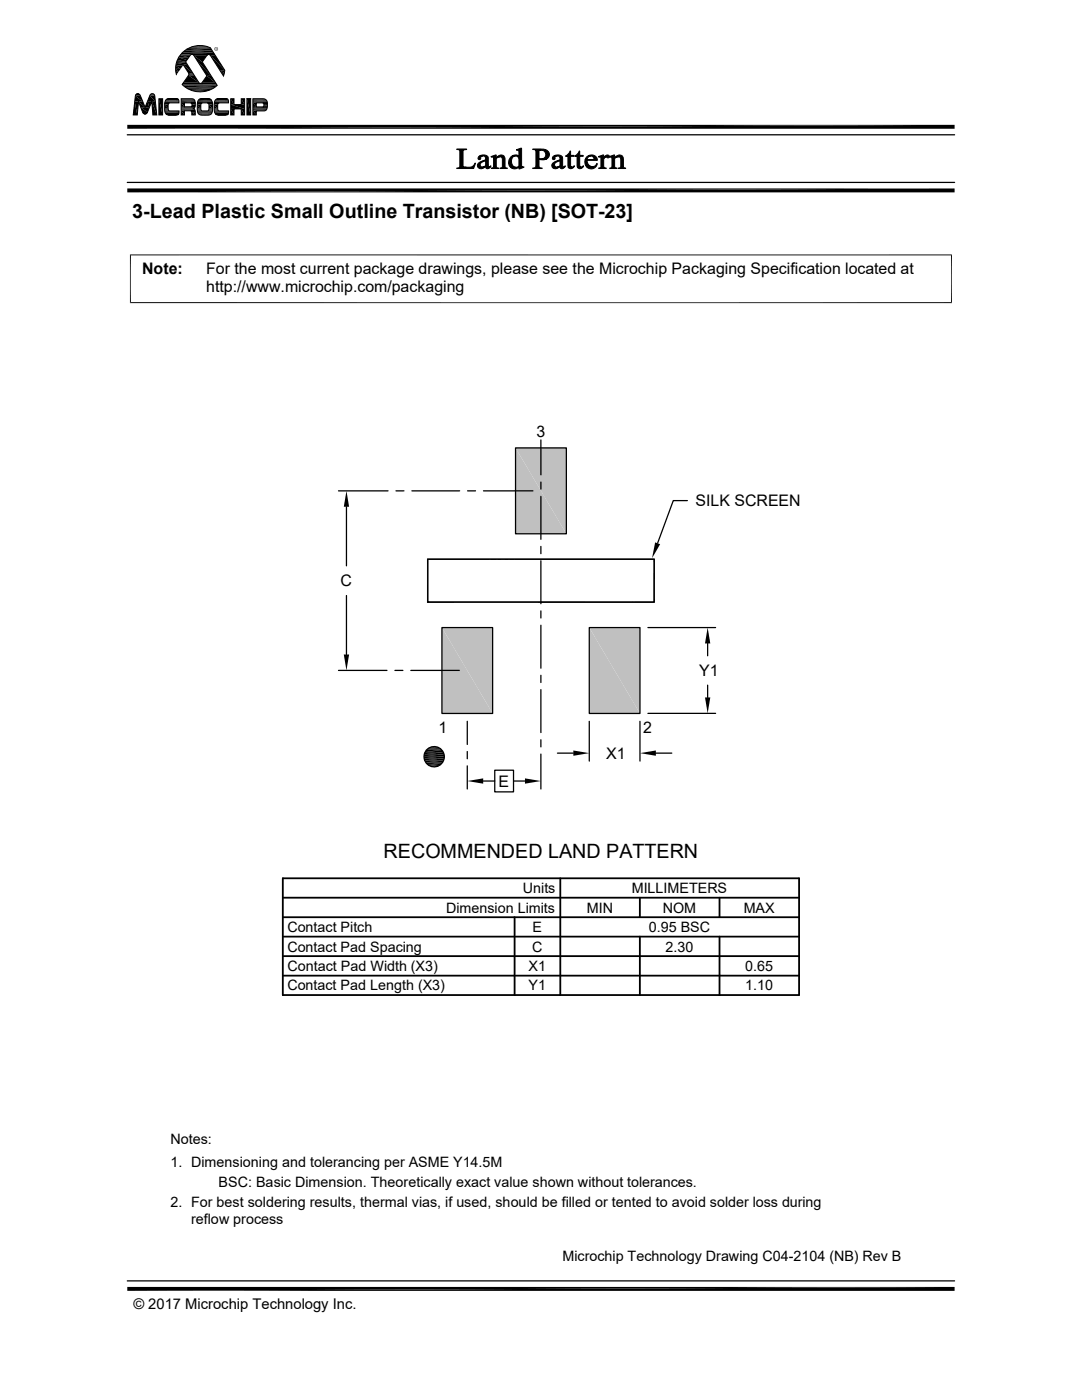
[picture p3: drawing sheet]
<svg xmlns="http://www.w3.org/2000/svg" width="216mm" height="279mm" viewBox="0 0 216 279" stroke-linecap="round" stroke-linejoin="round" font-family="sans-serif">
<g fill="#c0c0c0">
<path d="M102.9 89.4l10.1 17.1h-10.1z"/>
<path d="M102.9 89.4h10.1v17.1z"/>
<path d="M117.6 125.2l10.1 17.2h-10.1z"/>
<path d="M117.6 125.2h10.1v17.2z"/>
<path d="M88.2 125.2l10.1 17.2h-10.1z"/>
<path d="M88.2 125.2h10.1v17.2z"/>
</g>
<g fill="none" stroke="#000" stroke-width=".25">
<path d="M25.4 36.4h165.1M25.4 26.9h165.1M67.5 98h9.9M79 98h1.6M82.2 98h9.5M93.3 98h1.6M96.5 98h9.8M102.9 89.4h10.1v17.1h-10.1zM107.9 87.8v7M107.9 96.2v1.4M107.9 99.1v8.5M137.2 99.9h-2.9l-3.1 8.5"/>
<path d="M69.1 101.1v11.8M69.1 118.9v11.7M85.3 111.6h45.2v8.6h-45.2zM107.9 109.1v1.4M107.9 111.9v8.6M67.5 133.8h9.7M78.8 133.8h1.6M82 133.8h9.7M85.3 120.2h.1M88.2 125.2h10.1v17.2h-10.1zM107.9 121.9v1.4M107.9 124.8v8.6"/>
<path d="M107.9 134.8v1.4M107.9 137.6v8.6M117.6 125.2h10.1v17.2h-10.1zM129.3 125.2h13.5M141.2 128.4v2.5M141.2 136.7v2.5M85.2 149.5h2.9M93.2 144v4.6M93.2 150v1.4M93.2 152.8v4.7M96.4 155.9h2.3M98.7 153.7h3.8v4.3h-3.8z"/>
<path d="M102.5 155.9h2.3M107.9 147.6v1.5M107.9 150.5v7M111.2 150.3h3.2M117.6 144v7.9M127.7 144v7.9M129.3 142.4h13.5M130.9 150.3h3.1M25.4 255.6h165.1"/>
<circle cx="86.6" cy="151" r="2.03"/>
</g>
<g fill="#000" stroke="#000" stroke-width=".2">
<path d="M98 31.2l.3 .1zM103.1 29.9h.2zM119.4 31.2l.3 .1zM121.6 31.2l.3 .1z"/>
<path d="M91.1 29.7h2l-.5 .2-.2 .5v2.8l.2 .2h.4h-1.3l.1-3.1a.43 .43 0 0 0-.7-.5z" fill-rule="evenodd"/>
<path d="M91.1 33.5l3-.2 .8-.7-.4 1h-3.4z" fill-rule="evenodd"/>
<path d="M95.5 31.3l.3-.2h.6h-.2a.42 .42 0 0 0-.3 .6l-.2 .2a.32 .32 0 0 1-.3-.2 .32 .32 0 0 1 .1-.4z" fill-rule="evenodd"/>
<path d="M95.5 32.5l.8-.4h.6a1.12 1.12 0 0 0-1.1 .9l.4 .3 .6 .1a.78 .78 0 0 1-1 .3 .78 .78 0 0 1-.5-1z" fill-rule="evenodd"/>
<path d="M95.8 31.1l.2-.1a1.19 1.19 0 0 1 1.4 .5l.1 1.7 .3 .2a.49 .49 0 0 1-.4 .3 .49 .49 0 0 1-.5-.3v-.1l-.2-.1 .2-.1v-1l-.4-.1 .4-.2a.51 .51 0 0 0-.5-.7z" fill-rule="evenodd"/>
<path d="M96.3 33.4l.6-.1z" fill-rule="evenodd"/>
<path d="M97.6 33.3l.3-.2-.1 .3z" fill-rule="evenodd"/>
<path d="M98 31.2l1-.3v.6h-.5z" fill-rule="evenodd"/>
<path d="M98.5 31.5l1.3-.2-.8 .3v1.4a.39 .39 0 0 0 .1 .4 .39 .39 0 0 0 .4 .1v.1h-1.5l.5-.3z" fill-rule="evenodd"/>
<path d="M99.3 31.3a.84 .84 0 0 1 .9-.4 .84 .84 0 0 1 .6 .8v1.6l.4 .3h-1.4l.3-.1 .1-.3v-1.6l-.4-.3z" fill-rule="evenodd"/>
<path d="M101.8 31.4l.5-.3h.6a1.19 1.19 0 0 0-.8 1.2 1.19 1.19 0 0 0 .9 1.1h-1.1a1.4 1.4 0 0 1-.1-2z" fill-rule="evenodd"/>
<path d="M102.3 31.1l.7-.2 .5 .3z" fill-rule="evenodd"/>
<path d="M103.1 29.9l1-.3v3.4l.2 .3h-.8a1.18 1.18 0 0 1-1.6 .1h1.1l.5-.3v-1.4l-.3-.5h.3v-1.1z" fill-rule="evenodd"/>
<path d="M103.5 33.3l1.1 .1-1.1 .3z" fill-rule="evenodd"/>
<path d="M106.8 30h1.2h-.5v1.6l1.6 .1-1.6 .1 .1 1.4a.47 .47 0 0 0 .6 .3v.1h-1.9l.6-.2v-.3z" fill-rule="evenodd"/>
<path d="M106.3 29.7l1.8 .1a1.12 1.12 0 0 1 1.3 .5 1.12 1.12 0 0 1-.3 1.4h-1a.86 .86 0 0 0 .8-.7 .86 .86 0 0 0-.5-1h-1.6z" fill-rule="evenodd"/>
<path d="M107.5 31.8h1.4z" fill-rule="evenodd"/>
<path d="M110.4 31.2l.2-.1h.6a.42 .42 0 0 0-.5 .6 .33 .33 0 0 1-.5 0 .33 .33 0 0 1 .2-.5z" fill-rule="evenodd"/>
<path d="M110.4 32.5l.9-.5 .4 .1a1.08 1.08 0 0 0-1 .9l.3 .3 .6 .1a.79 .79 0 0 1-1 .2 .79 .79 0 0 1-.4-.9z" fill-rule="evenodd"/>
<path d="M110.6 31.1l.5-.2a.87 .87 0 0 1 1.2 .7v1.6l.4 .2a.48 .48 0 0 1-.5 .3 .48 .48 0 0 1-.5-.4l-.2-.1 .2-.1v-1l-.4-.1 .4-.2a.51 .51 0 0 0-.5-.7z" fill-rule="evenodd"/>
<path d="M111.1 33.4l.6-.1z" fill-rule="evenodd"/>
<path d="M112.4 33.3l.4-.2-.1 .3z" fill-rule="evenodd"/>
<path d="M113.7 30.1h.2v.9h.6v.2h-.6v1.9l.3 .2-.8 .1-.1-2.2-.4-.1 .5-.4z" fill-rule="evenodd"/>
<path d="M113.4 33.4l.9-.1 .3-.2v.1a.68 .68 0 0 1-1.2 .2z" fill-rule="evenodd"/>
<path d="M115.6 30.1l.1 .9h.7v.2h-.7v1.7l.1 .4h.2l-.8 .1-.1-2.2-.4-.1 .5-.4z" fill-rule="evenodd"/>
<path d="M115.2 33.4l.9-.1 .2-.2h.2l-.1 .1a.68 .68 0 0 1-1.2 .2z" fill-rule="evenodd"/>
<path d="M117.1 31.3l.3-.2h.5a.72 .72 0 0 0-.7 .7l-.4 .1z" fill-rule="evenodd"/>
<path d="M117.4 31.1a1.17 1.17 0 0 1 1.8 .9h-2a1.1 1.1 0 0 0 1 1.2l-1.2 .1-.3-.7 .1-.7 1.7-.1v-.1a.61 .61 0 0 0-.6-.6z" fill-rule="evenodd"/>
<path d="M117 33.3l1.2-.1a.92 .92 0 0 0 .9-.6 1.18 1.18 0 0 1-.8 1.1 1.18 1.18 0 0 1-1.3-.4z" fill-rule="evenodd"/>
<path d="M119.4 31.2l1.1-.3v.6h.1l-.1 .2v1.6l.5 .3h-1.5l.4-.3v-1.8z" fill-rule="evenodd"/>
<path d="M120.6 31.3h.3l-.4 .2z" fill-rule="evenodd"/>
<path d="M120.6 31.3a.5 .5 0 0 1 .6-.4 .5 .5 0 0 1 .4 .5l-.3 .1z" fill-rule="evenodd"/>
<path d="M121.6 31.2l1-.3v.6h-.5z" fill-rule="evenodd"/>
<path d="M122.1 31.5l1.3-.2-.8 .3 .1 1.7 .4 .3h-1.4l.4-.3z" fill-rule="evenodd"/>
<path d="M122.9 31.3a.84 .84 0 0 1 .9-.4 .84 .84 0 0 1 .6 .9v1.5l.4 .3h-1.4l.3-.1 .2-.3-.1-1.6-.4-.3z" fill-rule="evenodd"/>
</g>
<g fill="#000">
<path d="M27 19.2l1.5 1.1h-1.6zM27 19.2h1l.5 1.1zM27 19h1zM27 19l1 .2h-1zM27 19h1v.2zM27.1 18.9l.9 .1h-1zM27.1 18.9h.8l.1 .1zM27.1 18.9h.8zM27.1 18.9l.2-.2 .6 .2zM27.3 18.7l.6 .2zM27.3 18.7h.4zM27.3 18.7h.3z"/>
<path d="M29.9 19.1l1.1 1.1h-1.6zM29.9 19.1h1l.1 1.1zM29.9 19l1 .1zM29.9 19h.9zM30 18.9l.8 .1h-.9zM30 18.9h.8v.1zM30 18.9h.8zM30 18.8l.8 .1zM30 18.8l.2-.1 .5 .1zM30.2 18.7l.5 .1zM30.2 18.7h.4zM30.2 18.7h.3z"/>
<path d="M31.7 19.7l.7 3.2h-.7zM31.7 19.7h.7v3.2zM33.5 19.7h1.9zM33.5 19.7h1.8zM33.6 19.7h1.7zM35 13.7l.6 .6h-.5zM35 13.7h1l-.4 .6zM35.1 13.1l.9 .6h-1zM35.1 13.1h1.4l-.5 .6zM35.1 14.3l.1 .6zM35.1 14.3h.5l-.4 .6zM35.1 13l1.4 .1h-1.4z"/>
<path d="M35.1 13h1.5l-.1 .1zM35.3 12.3l1.9 .3h-2zM35.3 12.3h1.7l.2 .3zM35.4 12l1.6 .3h-1.7zM35.4 12h1.9l-.3 .3zM35.6 11.5l1.7 .5h-1.9zM35.6 11.5h2.1l-.4 .5zM36.6 13l1.9 1.6h-.9zM36.6 13h.8l1.1 1.6zM37.6 15l2.1 1.5h-3.1zM37.6 15h1.2l.9 1.5zM37.6 14.6l1 .1h-.9z"/>
<path d="M37.6 14.6h.9l.1 .1zM37.7 14.9l1.1 .1h-1.2zM37.7 14.9h1l.1 .1zM37.7 14.7l1 .2h-1zM37.7 14.7h.9l.1 .2zM38.7 11l1.7 1.4h-.9zM38.7 11h2.6l-.9 1.4zM38.7 18.2l1.9 .1zM39.2 9.1l1.9 .1zM39.3 18.3h1.3zM39.2 9.1h1.5zM39.3 9.1h1.4z"/>
<path d="M39.5 12.4l2.6 2.7h-.8zM39.5 12.4h.9l1.7 2.7zM39.9 19.7h1.9zM40 19.7h1.8zM39.3 9.1h1zM40.1 19.7h1.7zM41.3 15.1l1.7 1.4h-2.7zM41.3 15.1h.8l.9 1.4zM41.6 10.9h1.2zM41.7 10.9h1.2zM41.9 10.9l1 .1zM42 11l2.9 3h-1z"/>
<path d="M42 11h.9l2 3zM42.8 9.8v.1zM42.8 9.6v.2zM42.8 9.9l.1 .1zM42.9 9.5l-.1 .1zM42.9 9.7l-.1 .1zM42.9 9.9v.1zM42.9 10l.1 .1zM42.8 9.6h.1zM42.9 9.5h.1zM43 10.1l.1 .1zM43 9.4l.1 .1z"/>
<path d="M43.1 10.1h.2zM43.1 9.4l.2 .1zM43.3 10.1l.1-.1zM43.3 9.4v.2zM43.4 9.9l-.1 .1zM43.4 19.7h1.9zM43.3 9.6l.1 .1zM43.3 10l.2-.1zM43.4 9.8v.1zM43.4 9.7v.1zM43.4 19.7h1.8zM43.5 19.7h1.7z"/>
<path d="M43.4 9.5l.1 .1zM43.4 9.9l.1-.1zM43.5 9.6l-.1 .2zM43.9 14l.9 .6h-.6zM43.9 14h1l-.1 .6zM44.2 14.6l.4 .5zM44.2 14.6h.6l-.2 .5zM46 19.7l.7 1.2h-.7zM46 19.7h.7v1.2zM48.1 19.7l.7 1.2h-.7zM48.1 19.7h.7v1.2zM49.3 19.7l.7 3.2h-.7z"/>
<path d="M49.3 19.7h.7v3.2zM26.9 20.3h.7zM26.9 20.3l.5 2.6h-.8zM26.9 20.3h.7l-.2 2.6zM27.6 20.3h.9zM27.6 20.3l1.4 1.1h-.9zM27.6 20.3h.9l.5 1.1zM28.1 21.4l1.3 1h-.9zM28.1 21.4h1.7l-.4 1zM28.5 22.4h.9zM28.5 22.4l.8 .2h-.7zM28.5 22.4h.9l-.1 .2z"/>
<path d="M28.6 22.6h.7zM28.6 22.6l.5 .1zM28.6 22.6h.7l-.2 .1zM28.7 22.7h.4zM28.7 22.7h.3zM28.9 22.7h.1zM29.4 20.2l.4 1.2h-.8zM29.4 20.2h.9l-.5 1.2zM30.3 20.2l1 2.7h-.8zM30.3 20.2h.7l.3 2.7zM32.9 20.7l.7 .1zM32.9 20.7h.7z"/>
<path d="M32.9 20.8h.7zM32.9 20.8l.6 .2h-.6zM32.9 20.8h.7l-.1 .2zM32.9 21l.6 .7h-.6zM32.9 21h.6v.7zM32.9 21.7l.7 .1h-.7zM32.9 21.7h.6l.1 .1zM32.9 21.8h.7zM32.9 21.8l.7 .1zM32.9 21.9h.7zM32.9 21.9l.7 .1zM32.9 20.5h1z"/>
<path d="M32.9 20.5l.9 .1zM32.9 20.6h.8zM32.9 20.6h.9zM32.9 20.6l.7 .1zM32.9 22l.8 .1zM32.9 22.1h.8zM32.9 22.1h.9zM33.4 22.9h2zM33.5 22.9l1.7 .1zM33.5 22.9h1.9zM33.6 23h1.6zM33.6 23h1.4z"/>
<path d="M36.2 20.5l.6 .8h-.6zM36.2 20.5h.6v.8zM36.2 22.1l.6 .8h-.6zM36.2 22.1h.6v.8zM38.1 20.5h.8zM38.1 22.1h.8zM38.1 20.5h.9zM38.1 21.3h.8zM38.1 22.1l.8 .1zM38.1 20.5l.9 .1zM38.2 22.2h.7zM38.2 20.6h.8z"/>
<path d="M38.2 21.3h.7zM38.2 20.6l.8 .1zM38.2 21.2l.7 .1zM38.2 22.2l.7 .1zM38.3 20.7h.7zM38.2 21.2h.7zM38.3 21.2h.6zM38.3 22.3l.7 .1zM38.3 22.4h.7zM38.3 22.4l.7 .5h-.7zM38.3 22.4h.7v.5zM38.3 20.7l.7 .1z"/>
<path d="M38.3 20.8h.7zM38.3 21.1h.6zM38.3 21.1l.6 .1zM38.3 20.8l.7 .2h-.7zM38.3 20.8h.7v.2zM38.3 21l.7 .1zM38.3 21.1h.7zM39.4 20.7l.7 .1zM39.4 20.7h.7zM39.4 20.8h.7zM39.4 20.8l.7 .2h-.7zM39.4 20.8h.7v.2z"/>
<path d="M39.4 21l.7 .7h-.7zM39.4 21h.7v.7zM39.4 21.7l.7 .1h-.7zM39.4 21.7h.7v.1zM39.4 21.8h.7zM39.4 21.8l.7 .1zM39.4 21.9h.7zM39.4 21.9l.8 .1zM39.4 20.5h1zM39.4 20.5l.9 .1zM39.4 20.6h.8zM39.4 20.6h.9z"/>
<path d="M39.4 20.6l.8 .1zM39.4 20.7h.8zM39.4 22l.8 .1zM39.4 22.1h.8zM39.4 22.1h.9zM39.4 22.1h1zM39.9 22.9l1.8 .1zM39.9 22.9h2zM40.1 23h1.3zM40.1 23h1.6zM41.3 20.5h1.1zM41.4 20.5l1 .1z"/>
<path d="M41.5 20.6h.9zM41.4 22.1h1zM41.5 22.1h.9zM41.6 20.6h.8zM41.6 20.6l.8 .1zM41.6 22.1h.8zM41.6 20.7h.8zM41.6 22l.8 .1zM41.6 20.7l.8 .1zM41.7 20.8h.7zM41.7 21.9l.7 .1zM41.7 20.8l.7 .2h-.7z"/>
<path d="M41.7 20.8h.7v.2zM41.7 21.8h.7zM41.7 21.8l.7 .1zM41.7 21.9h.7zM41.7 21l.7 .7h-.7zM41.7 21h.7v.7zM41.7 21.7l.7 .1h-.7zM41.7 21.7h.7v.1zM42.7 20.7l.8 .1zM42.7 20.7h.8zM42.7 20.8h.8zM42.7 20.8l.7 .2h-.7z"/>
<path d="M42.7 20.8h.8l-.1 .2zM42.7 21l.7 .7h-.7zM42.7 21h.7v.7zM42.7 21.7l.8 .1h-.8zM42.7 21.7h.7l.1 .1zM42.7 21.8h.8zM42.7 21.8l.8 .1zM42.7 21.9h.8zM42.8 20.5h1zM42.8 20.5l.9 .1zM42.8 20.6h.8zM42.8 20.6h.9z"/>
<path d="M42.8 20.6l.7 .1zM42.8 20.7h.7zM42.8 21.9l.7 .1zM42.8 22l.8 .1zM42.8 22.1h.8zM42.8 22.1h.9zM43.3 22.9h2zM43.4 22.9l1.7 .1zM43.4 22.9h1.9zM43.5 23h1.6zM43.5 23h1.4zM46 20.9l2.8 .8h-2.8z"/>
<path d="M46 20.9h2.8v.8zM46 21.7l.7 1.2h-.7zM46 21.7h.7v1.2zM48.1 21.7l.7 1.2h-.7zM48.1 21.7h.7v1.2zM50.5 20.5l.6 .8h-.6zM50.5 20.5h.6v.8zM50.5 22.1l.6 .8h-.6zM50.5 22.1h.6v.8zM52.4 20.5h.9zM52.5 20.5l.8 .1zM52.5 20.6h.8z"/>
<path d="M52.5 21.3h.8zM52.6 20.6h.7zM52.6 21.3h.7zM52.6 20.6l.7 .1zM52.6 21.2l.7 .1zM52.6 20.7h.8zM52.6 20.7l.8 .1h-.7zM52.6 20.7h.8v.1zM52.6 21.1h.7zM52.6 21.1h.8zM52.6 21.1l.7 .1zM52.6 21.2h.7z"/>
<path d="M52.7 20.8l.7 .3h-.7zM52.7 20.8h.7v.3zM52.7 21.1h.7zM25.4 38.4l165.1-.8v.8zM25.4 37.6h165.1l-165.1 .8zM25.4 25.7l165.1-.8v.8zM25.4 24.9h165.1l-165.1 .8zM69.1 98l.6 3.1h-1.1zM130.7 108.2l1 .4-1.6 2.8zM68.6 130.6h1.1l-.6 3.2zM140.7 139.2h1l-.5 3.2zM141.2 125.2l.5 3.2h-1z"/>
<path d="M85.5 152.7l1.9 .2h-1.5zM85.9 149.1h1.5l.4 .2zM85.9 152.9l1.1 .1zM85.9 152.9h1.5l-.4 .1zM85.9 149.1l.3-.1 1.2 .1zM86.2 149l1.2 .1zM86.2 153h.8zM86.2 149h.8zM93.2 155.9l3.2-.6v1.1zM104.8 155.3l3.1 .6-3.1 .5zM114.4 149.8l3.2 .5-3.2 .5zM127.7 150.3l3.2-.5v1z"/>
<path d="M25.4 257.6l165.1-.8v.8zM25.4 256.8h165.1l-165.1 .8z"/>
</g>
<g fill="none" stroke="#000" stroke-width=".36">
<path d="M36.1 10.7h6.7M36.9 9.9h5.4M84.8 150.1h3.7M84.8 152h3.7M56.4 179.2h103M56.4 175.3h103v23.3h-103zM111.8 175.3v23.3M127.7 179.2v3.8M143.6 179.2v3.8M56.4 190.8h103M56.4 183h103M56.4 194.7h103"/>
<path d="M56.4 186.9h103M102.7 183v15.6M127.7 186.9v11.7M143.6 186.9v11.7"/>
</g>
<g fill="none" stroke="#000" stroke-width=".2">
<path d="M27.1 18.9a.52 .52 0 0 1 .9 .1l1 2.4 .9-2.4a.5 .5 0 0 1 .5-.3 .5 .5 0 0 1 .5 .4l.4 3.8h-.8l-.2-2.7-.9 2.2a.5 .5 0 0 1-.5 .4 .5 .5 0 0 1-.4-.4l-.9-2.1-.2 2.6h-.8zM31.7 19.7h.7v3.2h-.7zM33.1 19.9h2.6M33.1 20l.5-.3h1.6l.4 .2 .1 .6-2 .1-.2 .4v.7l.1 .3 .2 .1h1.9a.62 .62 0 0 1-.1 .7 .62 .62 0 0 1-.6 .2 2.3 2.3 0 0 1-1.9-.2l-.2-1a2.92 2.92 0 0 1 .2-1.8zM33.2 19.8h2.4M33.3 19.7h2.2M33.4 19.7h2.1M35.9 11h2.2M36 10.9h2.1M36.2 19.7h2.1a.97 .97 0 0 1 .7 1.4l-.1 .3-.3 .3 .3 .2 .1 1h-.7v-.6l-.2-.2h-1.3v.8h-.6zM36.2 19.7h2.3M36.2 19.7h2.4"/>
<path d="M36.2 19.8h2.5M36.2 19.9h2.6M36.3 16.9h7M36.4 16.9h6.9M36.4 17h6.9M36.5 16.6h3.4M36.5 16.5h3.3M36.9 17.4h6M37.5 17.7h4.9M37.8 9.5h4.2M38 9.4h3.7M38.1 10.9h.3l.3 .1 2.6 4.1-1.1 1.5-.3 .1-.2-.2-2.7-4.2z"/>
<path d="M38.4 10.9h3.2M38.5 9.3h2.8M38.5 11h2.9M38.7 11h2.6M38.7 18.2h2.5M38.7 9.2h2.4M39.6 19.9h2.6M39.6 20l.5-.3h1.5a.94 .94 0 0 1 .8 1.1v1.3a.84 .84 0 0 1-1 .9h-1.1a.9 .9 0 0 1-.9-1.1v-1.1zM39.8 19.8h2.2M40.2 16.6h2.9M41.3 11l-.9 1.4 2.9 4.6a5.2 5.2 0 0 1-7-.1l1.4-2.2-1.1-1.7M41.3 11l.3-.1 .4 .1 2.6 4.2 .3-1.2-2.9-4.5a4.8 4.8 0 0 0-5.1 .6 4.8 4.8 0 0 0-1.7 4.8"/>
<path d="M42.8 10.9h-6.8M43 19.9h2.6M43 20l.5-.3h1.6l.4 .2 .1 .6-2 .1-.2 .4v.7l.1 .3 .2 .1h1.9a.62 .62 0 0 1-.1 .7 .62 .62 0 0 1-.6 .2 2.3 2.3 0 0 1-1.9-.2l-.3-1a2.92 2.92 0 0 1 .3-1.8zM43.1 19.8h2.4M43.1 16.6l-6.6 .1M43.2 19.7h2.2M43.3 19.7h2M46 19.7h.7v1.2h1.4v-1.2h.7v3.2h-.7v-1.2h-1.4v1.2h-.7zM49.3 19.7h.7v3.2h-.7zM49.3 19.7h.7M50.5 19.7h2.2M50.5 19.7h2.4"/>
<path d="M50.5 19.8h2.5M50.5 19.9h2.6M50.5 19.9h2.7M50.5 19.7h2.2a1.49 1.49 0 0 1 .5 2.2l-.5 .2h-1.6v.8h-.6zM32.9 20.5h2.8M32.9 22.2h2.8M32.9 22.3h2.8M32.9 20.4h2.8M32.9 20.3h2.8M32.9 22.4h2.8M32.9 22.5h2.8M32.9 20.2h2.8"/>
<path d="M33 20.1h2.7M33 22.6h2.7M33 20h2.7M33 22.7h2.7M33.1 22.7h2.6M33.1 22.8h2.6M33.2 22.8h2.4M33.3 22.9h2.3M33.4 22.9h2.1M36.2 20.1h2.7M36.2 20.2h2.7M36.2 21.3h2.7"/>
<path d="M36.2 21.4h2.7M36.2 21.5h2.7M36.2 21.6h2.6M36.2 21.6h2.5M36.2 21.7h2.5M36.2 21.8h2.6M36.2 21.9h2.7M36.2 22h2.7M36.2 22.1h2.7M36.8 20.5h1.3l.2 .2v.4l-.2 .2h-1.3zM39.4 20.5h3M39.4 22.2h3"/>
<path d="M39.4 20.4h3M39.4 22.3h3M39.4 22.5h2.9M39.4 20.2h3M39.5 22.6h2.8M39.5 20h2.8M39.5 22.7h2.7M39.6 22.8h2.6M39.7 22.8h2.4M39.8 22.9h2.2M40.2 20.7l.2-.2 1.1 .1 .2 .4-.1 1-.2 .1h-1.2l-.1-.4zM42.8 22.2h2.8"/>
<path d="M42.8 20.5h2.8M42.8 20.4h2.8M42.8 22.3h2.8M42.8 20.3h2.8M42.8 22.4h2.8M42.8 22.5h2.8M42.8 20.2h2.8M42.9 22.6h2.7M42.9 20.1h2.7M42.9 20h2.7M42.9 22.7h2.7M43 22.7h2.6"/>
<path d="M43 22.8h2.6M43.1 22.8h2.4M43.2 22.9h2.2M43.3 22.9h2M50.5 20.1h2.7M50.5 20.2h2.8M50.5 20.4h2.8M50.5 20.5h2.8M50.5 21.4h2.8M50.5 21.7h2.8M50.5 21.8h2.8M50.5 21.9h2.7"/>
<path d="M50.5 22h2.6M51.1 20.5h1.4l.1 .2v.5l-.1 .1h-1.4zM53 22.1h-2.5M26 50.8v9.7M189.9 50.8v9.7M189.9 50.9h-164M25.9 60.4h164M85.5 152.8h2.3M85.5 149.2h2.3"/>
</g>
<path d="M37 17.6h5.9M84.9 149.7h3.4" fill="none" stroke="#000" stroke-width=".3"/>
<path d="M84.6 151.2h4.1M84.6 151.6h4M84.6 150.4h4" fill="none" stroke="#000" stroke-width=".38"/>
<path d="M36.4 10.3h6.2M84.6 150.8h4.1" fill="none" stroke="#000" stroke-width=".4"/>
<path d="M84.9 152.3h3.4" fill="none" stroke="#000" stroke-width=".32"/>
<path d="M37.5 17.9h4.9M50.5 21.5h2.8M85.2 152.6h2.9" fill="none" stroke="#000" stroke-width=".23"/>
<path d="M36.3 16.8h6.9M37.4 9.6h4.7M38 18.1h3.8M36.2 20.4h2.7" fill="none" stroke="#000" stroke-width=".21"/>
<path d="M35.1 12.8h2.3M35.6 11.2h2.4" fill="none" stroke="#000" stroke-width=".42"/>
<path d="M36.5 17.2h6.8" fill="none" stroke="#000" stroke-width=".34"/>
<path d="M85.2 111.6h45.5M85.3 111.5v8.8M130.5 111.5v8.8M130.7 120.2h-45.5" fill="none" stroke="#000" stroke-width=".28"/>
<g font-size="3.9">
<text x="26.4" y="43.5">3-Lead Plastic Small Outline Transistor (NB) [SOT-23]</text>
<text x="76.5" y="171.1">RECOMMENDED LAND PATTERN</text>
</g>
<g font-size="3.2">
<text x="28.4" y="54.6">Note:</text>
<text x="41.1" y="54.6">For the most current package drawings, please see the Microchip Packaging Specification located at</text>
<text x="41.1" y="58.3">http://www.microchip.com/packaging</text>
<text x="107.1" y="87.1">3</text>
<text x="138.8" y="101.1">SILK SCREEN</text>
<text x="68" y="117">C</text>
<text x="139.5" y="134.9">Y1</text>
<text x="87.5" y="146.2">1</text>
<text x="128.3" y="146.2">2</text>
<text x="121" y="151.4">X1</text>
<text x="99.5" y="157">E</text>
</g>
<g font-size="2.9">
<text x="104.3" y="178.2">Units</text>
<text x="126" y="178.2">MILLIMETERS</text>
<text x="89" y="182.1">Dimension Limits</text>
<text x="117.1" y="182.1">MIN</text>
<text x="132.3" y="182.1">NOM</text>
<text x="148.4" y="182.1">MAX</text>
<text x="57.3" y="189.9">Contact Pad Spacing</text>
<text x="57.3" y="186">Contact Pitch</text>
<text x="106.2" y="189.9">C</text>
<text x="106.3" y="186">E</text>
<text x="129.5" y="186">0.95 BSC</text>
<text x="132.8" y="189.9">2.30</text>
<text x="57.3" y="197.7">Contact Pad Length (X3)</text>
<text x="57.3" y="193.8">Contact Pad Width (X3)</text>
<text x="105.5" y="197.7">Y1</text>
<text x="105.5" y="193.8">X1</text>
<text x="148.7" y="197.7">1.10</text>
<text x="148.7" y="193.8">0.65</text>
<text x="34" y="232.9">1. Dimensioning and tolerancing per ASME Y14.5M</text>
<text x="34" y="228.3">Notes:</text>
<text x="43.6" y="236.9">BSC: Basic Dimension. Theoretically exact value shown without tolerances.</text>
<text x="34" y="241">2. For best soldering results, thermal vias, if used, should be filled or tented to avoid solder loss during</text>
<text x="38.1" y="244.3">reflow process</text>
<text x="112.2" y="251.7">Microchip Technology Drawing C04-2104 (NB) Rev B</text>
<text x="26.6" y="261.3">© 2017 Microchip Technology Inc.</text>
</g>
<text font-size=".6" x="43" y="10">R</text>
</svg>
